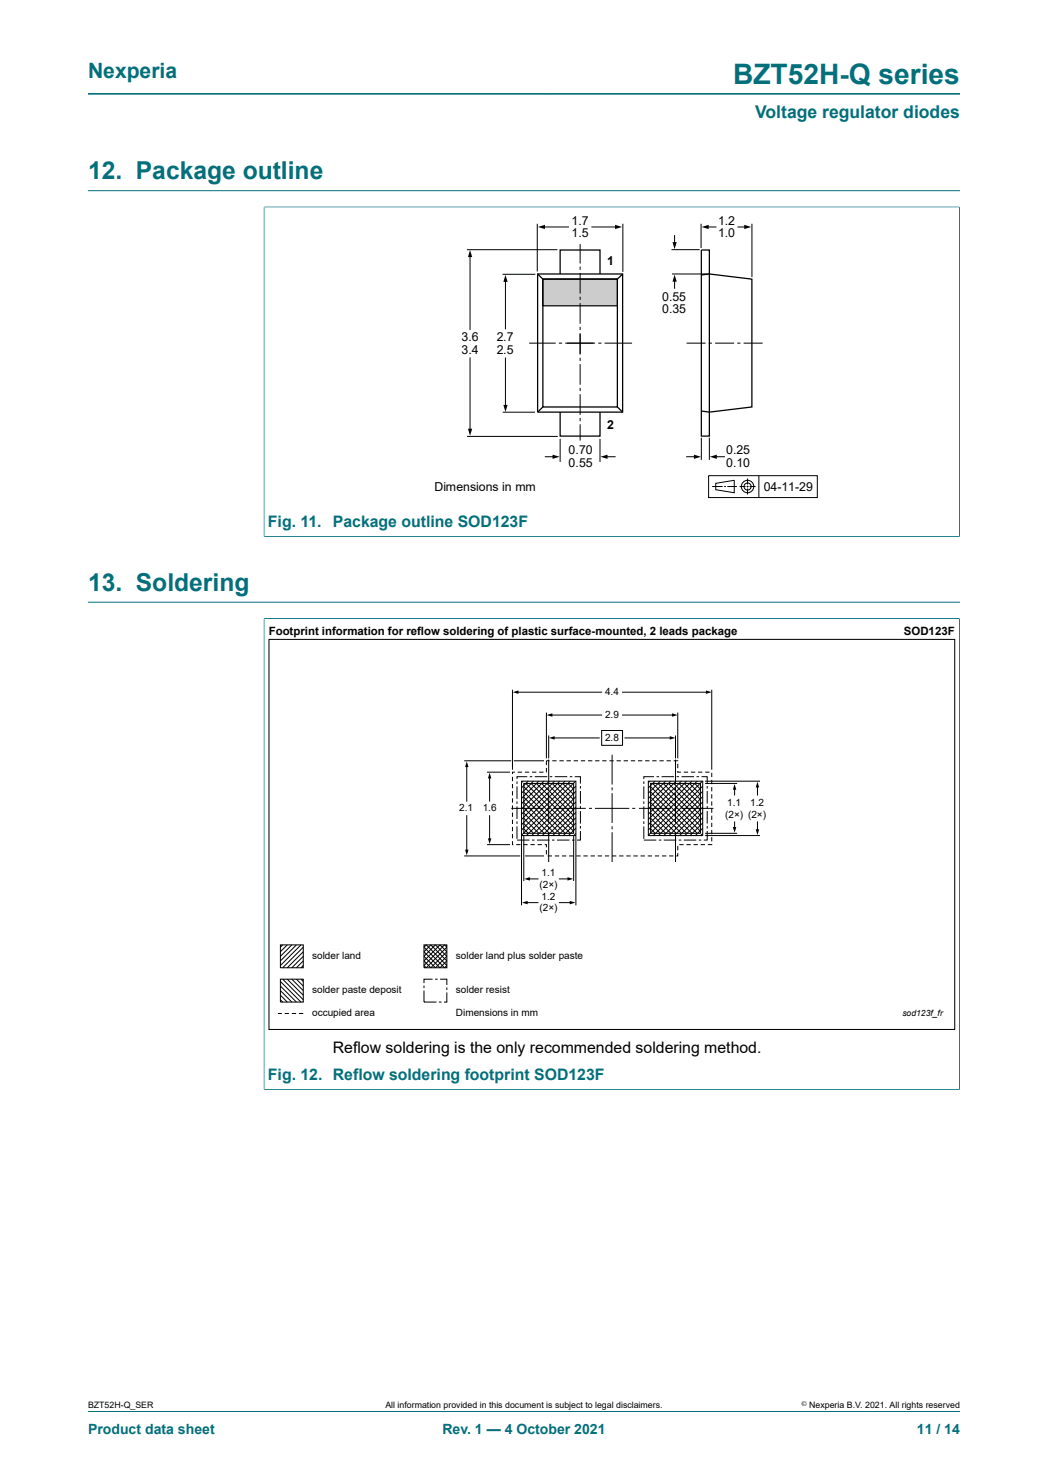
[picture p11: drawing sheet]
<svg xmlns="http://www.w3.org/2000/svg" width="210mm" height="297mm" viewBox="0 0 210 297" stroke-linecap="round" stroke-linejoin="round" font-family="sans-serif">
<path d="M17.6 18.8h174.8M17.6 38.2h174.8M52.8 41.5h139.5M52.9 41.4v66.1M192.3 41.4v66.1M52.8 107.5h139.5" fill="none" stroke="#036f7b" stroke-width=".2"/>
<path d="M108.8 55.9h14.9v5.3h-14.9z" fill="#ccc"/>
<g fill="none" stroke="#000" stroke-width=".2">
<path d="M93.6 50h18.1M94.2 51.2v14.9M100.7 54.9h6.6M101.3 56.2v9.7M107.7 44.8v9.6M108.8 55.9h14.9v5.3h-14.9zM108.9 45.5h5.1M118.5 45.5h5M124.8 44.8v9.6M135.2 47.1v1.7M135.2 56.1v1.7M140.5 44.8v4.9"/>
<path d="M141.7 45.5h1.9M147.8 45.5h1.6M150.7 44.8v10.7M94.2 71.6v14.5M101.3 71.6v9.8M137.6 68.7h3.8M142 68.7h.7M143.3 68.7h3.8M147.7 68.7h.7M149 68.7h3.8M93.6 87.4h18.2M100.7 82.5h6.5"/>
<path d="M109.2 91.5h1.8M121.5 91.5h1.9M137.5 91.5h1.8M142 95.3h21.8v4.3h-21.8zM142.7 97.4h2.1M143.4 91.5h1.9M143.4 96.8l3.7-.6v2.5l-3.7-.6zM145.1 97.4h.4M145.7 97.4h2M148.2 97.4h1.2M149.6 97.4h.4M149.8 95.8v1.2"/>
<path d="M149.8 97.3v.3M149.8 97.8v1.2M150.2 97.4h1.2M152.1 95.3v4.3"/>
<circle cx="149.8" cy="97.4" r="1.25"/>
<circle cx="149.8" cy="97.4" r=".71"/>
</g>
<path d="M81.1 42.7h83v57.3h-83z" fill="none" stroke="#fff" stroke-width=".2"/>
<g fill="#000">
<path d="M94.2 50.1l.4 1.4h-.8zM101.3 55l.4 1.5h-.8zM107.8 45.5l1.4-.5v.9zM123.3 45l1.4 .5-1.4 .4zM134.8 48.5h.8l-.4 1.4zM135.2 55l.4 1.4h-.8zM140.6 45.5l1.4-.5v.9zM149.1 45l1.4 .5-1.4 .4zM93.8 85.9h.8l-.4 1.4zM100.9 81.1h.8l-.4 1.4zM110.7 91.1l1.4 .4-1.4 .4zM120.3 91.5l1.4-.4v.8z"/>
<path d="M139 91.1l1.5 .4-1.5 .4zM142.2 91.5l1.4-.4v.8z"/>
</g>
<path d="M108.8 55.9h14.9v5.3h-14.9z" fill="#ccc"/>
<g fill="none" stroke="#000" stroke-width=".2">
<path d="M108.8 55.9h14.9v5.3h-14.9zM116.2 48.9v3.9M116.2 53.4v.6M116.2 54.7v4.1M116.2 59.4v.7M134.6 50h5.6M134.7 54.9h7.4M106 68.7h5.4M112 68.7h.6M113.3 68.7h5.9M116.2 60.7v4.1M116.2 65.5v.6"/>
<path d="M116.2 66.7v4.3M116.2 71.6v.7M116.2 72.9v4.1M116.2 77.7v.6M116.2 78.9v4.2M119.9 68.7h.6M121.2 68.7h5.5M112.2 87.9v4.6M116.2 83.7v.6M116.2 85v3.2M120.2 87.9v4.6M140.5 87.7v4.4"/>
<path d="M142.1 87.7v4.4M102.7 138.1v16.1M103.7 138.6h16.9M124.7 138.6h17M142.6 138.1v16.1M93 152.4h9.4M93.5 153.4v7M97.6 154.6h4.6M98.1 155.7v4.7M102.7 155.6v.8M102.7 157v.9M102.7 158.4v.9"/>
<path d="M102.7 159.9v.8M103 152.4h6M103.2 154.6h-.5v.4M103.6 156.5v.5M103.6 157.5v2.5M103.8 154.6h.8M104.8 156.4l-.3 .3M105 157.5l9.3 9.4M105 158.6l8.2 8.3M105 159.7l7.2 7.2M105.2 154.6h.8M105.4 156.9l9.5 9.6"/>
<path d="M105.7 155.5h-2.1v.5M105.8 156.4l-1.3 1.4M106.2 155.5h.5M106.4 156.9l8.5 8.5M106.6 154.6h.9M106.9 156.4l-2.4 2.4M107.2 155.5h2.5M107.5 156.9l7.4 7.5M108 156.4l-3.5 3.5M108 154.6h.9M108.5 156.9l6.4 6.4M109 156.4l-4.5 4.6"/>
<path d="M109.5 153.8v.8M109.5 142.7v9.2M109.6 156.9l5.3 5.4M109.9 147.3v4.6M109.9 152.1v5M109.9 157.7v.6M109.9 158.8v6M110.1 156.4l-5.6 5.6M110.1 152.4h-.6v.8M110.2 155.5h.5M110.5 143.2h10.1M110.6 156.9l4.3 4.3"/>
<path d="M110.7 152.4h.8M110.9 147.8h9.2M111.1 156.4l-6.6 6.7M111.2 155.5h2.5M111.7 156.9l3.2 3.3M112.1 152.4h.9M112.2 156.4l-7.7 7.7M112.7 156.9l2.3 2.2M113.2 156.4l-8.7 8.8M113.5 152.4h.9M113.8 156.9l1.1 1.1M114.2 155.5h.5"/>
<path d="M114.3 156.4l-9.8 9.8M115 152.4h.8M115.2 155.5h1.1v1.4M115.3 156.4l-10.8 10.9M115.4 159.5l-7.8 7.8M115.4 157.4l-9.9 9.9M115.4 158.5l-8.9 8.8M116.3 157.4v.5M116.3 158.4v2.5M116.4 152.4h.9M117.8 152.4h.9M119.3 152.4h.8"/>
<path d="M120.6 146.3h4.1v3h-4.1zM120.7 152.4h.8M122.1 152.4h.9M122.7 151.2v5.9M122.7 157.7v.6M122.7 158.8v6M123.5 152.4h.9M124.7 143.2h10.2M125 152.4h.8M125.2 147.8h9.2M126.4 152.4h.9M127.8 152.4h.9"/>
<path d="M129 156.5v.5M129 157.5v2.5M129.3 152.4h.8M130.2 156.4l-.3 .3M130.4 157.5l9.3 9.4M130.4 158.6l8.3 8.3M130.4 159.7l7.2 7.2M130.7 152.4h.9M130.8 156.9l9.6 9.6M131.1 155.5h-2.1v.5M131.3 156.4l-1.4 1.4M131.6 155.5h.5"/>
<path d="M131.8 156.9l8.6 8.5M132.1 152.4h.9M132.3 156.4l-2.4 2.4M132.6 155.5h2.5M132.9 156.9l7.5 7.5M133.4 156.4l-3.5 3.5M133.6 152.4h.8M133.9 156.9l6.5 6.4M134.4 156.4l-4.5 4.6M135 156.9l5.4 5.4M135 152.4h.8M135.4 147.3v4.6"/>
<path d="M135.4 152.1v5M135.4 157.7v.6M135.4 158.8v6M135.5 156.4l-5.6 5.6M135.6 155.5h.5M135.8 154.4v.2h.6M135.8 142.7v9.2M135.8 153v.8M136 156.9l4.4 4.3M136.5 156.4l-6.6 6.7M136.6 155.5h2.5M137 154.6h.9"/>
<path d="M137.1 156.9l3.3 3.3M137.6 156.4l-7.7 7.7M138.2 156.9l2.2 2.2M138.4 154.6h.9M138.6 156.4l-8.7 8.8M139.2 156.9l1.2 1.1M139.6 155.5h.5M139.7 156.4l-9.8 9.8M139.9 154.6h.8M140.6 155.5h1.1v1.4M140.7 156.4l-10.8 10.9M140.8 159.5l-7.8 7.8"/>
<path d="M140.8 157.4l-9.9 9.9M140.8 158.5l-8.8 8.8M141.3 156.4h11M141.3 156.9h6.4M141.3 154.6h.9M141.7 157.4v.5M141.7 158.4v2.5M142.6 154.8v.8M142.6 156.2v.9M142.6 157.6v.9M142.6 159.1v.8M147.2 157.9v1.3"/>
<path d="M151.8 157.5v1.7M93 171.4h11.3M93.5 163.3v7.1M97.6 169.2h4.6M98.1 163.3v4.8M102.5 161.9h6.4M102.7 168.5v.7h.2M102.7 161.3v.9M102.7 162.7v.9M102.7 164.2v.8M102.7 165.6v.9M102.7 167v.9"/>
<path d="M103.4 169.2h.9M103.6 168.2h2.5M103.6 160.5v.5M103.6 161.5v2.5M103.6 164.5v.5M103.6 165.5v2.5M104.5 167.3v14M104.9 169.2h.8M105 160.7l6.1 6.2M105 161.8l5.1 5.1M105 162.8l4 4.1M105 163.9l3 3"/>
<path d="M105 164.9l1.9 2M105 166l.9 .9M105 167.3v9.1M105.2 171.4h3.8M106 176h1.8M106.3 169.2h.9M106.6 168.2h.5M107.6 168.2h2.5M107.7 169.2h.9M109.2 169.2h.3v.5M109.5 170.3v.8M109.6 161.9h.6"/>
<path d="M109.8 171.4h.8M109.9 165.5v.6M109.9 166.7v5.9M110.6 168.2h.5M111 161.9h6.4M111.2 171.4h.8M111.6 168.2h2.5M112.1 176h1.8M112.6 171.4h.9M114 171.4h.9M114.6 168.2h.5M115.4 164.8l-2.5 2.5"/>
<path d="M115.4 161.7l-5.7 5.6M115.4 160.6l-6.7 6.7M115.4 163.8l-3.6 3.5M115.4 166.9l-.4 .4v9.1M115.4 165.9l-1.5 1.4M115.4 162.7l-4.6 4.6M115.4 167.3v14M115.5 171.4h.8M116.3 166.4v1.8h-.7M116.3 161.4v.5M116.3 162.4v2.5M116.3 165.4v.5"/>
<path d="M116.9 171.4h.9M118 161.9h.6M118.3 171.4h.9M119.2 161.9h6.9M119.8 171.4h.8M121.2 171.4h.9M122.6 171.4h.9M122.7 165.5v.6M122.7 166.7v5.9M124.1 171.4h.8M125.5 171.4h.9M126.7 161.9h.6"/>
<path d="M126.9 171.4h.9M128 161.9h6.5M128.4 171.4h.8M129 168.2h2.5M129 160.5v.5M129 161.5v2.5M129 164.5v.5M129 165.5v2.5M129.8 171.4h.9M130.4 160.7l6.1 6.2M130.4 161.8l5.1 5.1M130.4 162.8l4 4.1"/>
<path d="M130.4 163.9l3 3M130.4 164.9l1.9 2M130.4 166l.9 .9M131.2 171.4h.9M132 168.2h.5M132.7 171.4h.8M133 168.2h2.5M134.1 171.4h.8M135.2 161.9h.6M135.4 165.5v.6M135.4 166.7v5.9M135.8 170.9v.5h-.3"/>
<path d="M135.8 169.4v.9M136 168.2h.5M136.1 169.2h.9M136.5 161.9h6.5M137 168.2h2.5M137.5 169.2h.9M139 169.2h.8M140 168.2h.5M140.4 169.2h.9M140.8 161.7l-5.7 5.6M140.8 160.6l-6.7 6.7M140.8 164.8l-2.5 2.5"/>
<path d="M140.8 163.8l-3.6 3.5M140.8 166.9l-.4 .4M140.8 165.9l-1.5 1.4M140.8 162.7l-4.6 4.6M141.3 167.3h11M141.3 166.9h6.4M141.7 166.4v1.8h-.7M141.7 161.4v.5M141.7 162.4v2.5M141.7 165.4v.5M142.6 169.1l-.8 .1M142.6 160.5v.8"/>
<path d="M142.6 161.9v.9M142.6 163.3v.9M142.6 164.8v.8M142.6 166.2v.9M142.6 167.6v.9M147.2 164.6v1.3M151.8 164.6v1.7M56.2 196.6l4.1 4.1M56.2 197.5l3.2 3.2M56.2 198.4l2.3 2.3M56.2 199.3l1.4 1.4M56.6 189.2l-.4 .5"/>
<path d="M56.6 196.1l4.2 4.1M57.6 189.2l-1.4 1.4M57.6 196.1l3.2 3.2M58.5 189.2l-2.3 2.3M58.5 196.1l2.3 2.3M59.4 189.2l-3.2 3.2M59.4 196.1l1.4 1.4M60.3 189.2l-4.1 4.2M60.3 196.1l.5 .5M60.8 189.7l-4.2 4.1M60.8 190.6l-3.2 3.2M60.8 191.5l-2.3 2.3"/>
<path d="M60.8 192.4l-1.4 1.4M60.8 193.4l-.5 .4M85 198.4v2.3h2.5M85 197.4v.5M85 189.7l.4-.5 4.1 4.2-.4 .4zM85 190.6l1.3-1.4 3.2 3.2-1.3 1.4zM85 191.5l2.2-2.3 2.3 2.3-2.3 2.3zM85 192.4l3.2-3.2 1.3 1.4-3.2 3.2zM85 193.4l4.1-4.2 .4 .5-4.1 4.1zM86.7 196.1h-1.7v.8M87.2 196.1h.5M88.2 196.1h1.3v1.2"/>
<path d="M89.5 198.8v1.9h-.5M89.5 197.8v.5M105.5 180.8h2.3M112.1 180.8h2.3M55.7 203h.8M56.2 200.2l.4 .5M57 203h.9M58.5 203h.8M59.9 203h.9M88 200.7h.5"/>
</g>
<path d="M107.7 54.9h17.1v27.6h-17.1zM107.7 54.9l1.1 1M108.8 55.9h14.9v25.6h-14.9zM112.2 54.9v-4.8h8v4.8M124.8 54.9l-1.1 1M140.5 50.1h1.6v37.2h-1.6zM140.5 55.1l1.6-.2 8.6 1v25.6l-8.6 1-1.6-.2M108.8 81.5l-1.1 1M112.2 82.5v4.8h8v-4.8M123.7 81.5l1.1 1" fill="none" stroke="#000" stroke-width=".25"/>
<path d="M52.9 41.5v65.9M53 41.5h139.2M192.3 41.5v65.9M53 107.5h139.2M17.6 120.6h174.8M52.8 123.9h139.5M52.9 123.8v94.5M192.3 123.8v94.5M52.8 218.2h139.5M17.6 282.6h174.8" fill="none" stroke="#036f7b" stroke-width=".2"/>
<path d="M53.9 128.1h137.4v78.1h-137.4zM104.5 156.4h10.9v10.9h-10.9zM105 156.9h9.9v10h-9.9zM129.9 156.4h10.9v10.9h-10.9zM130.4 156.9h10v10h-10zM56.2 189.2h4.6v4.6h-4.6zM56.2 196.1h4.6v4.6h-4.6zM85 189.2h4.5v4.6h-4.5z" fill="none" stroke="#000" stroke-width=".21"/>
<g fill="#000">
<path d="M102.7 138.6l1.2-.3v.7zM141.5 138.3l1.1 .3-1.1 .4zM93.5 152.5l.4 1.1h-.7zM98.1 154.8l.4 1.1h-.7zM109.5 143.2l1.2-.3v.6zM110 147.8l1.1-.4v.7zM134.2 147.4l1.1 .4-1.1 .3zM134.7 142.9l1.1 .3-1.1 .3zM147.2 157l.3 1.2h-.7zM151.8 156.6l.3 1.1h-.7zM93.2 170.2h.7l-.4 1.1zM97.8 167.9h.7l-.4 1.1z"/>
<path d="M105 176l1.2-.3v.7zM113.7 175.7l1.2 .3-1.2 .4zM146.8 165.6h.7l-.3 1.2zM151.4 166.1h.7l-.3 1.1zM104.6 180.8l1.1-.4v.7zM114.2 180.4l1.1 .4-1.1 .3z"/>
</g>
<text font-size="5.6" fill="#036f7b" x="146.9" y="16.8">BZT52H-Q series</text>
<g font-size="4.9" fill="#036f7b">
<text x="17.6" y="35.9">12. Package outline</text>
<text x="17.6" y="118.3">13. Soldering</text>
</g>
<text font-size="4.2" fill="#036f7b" x="17.6" y="15.6">Nexperia</text>
<text font-size="3.5" fill="#036f7b" x="151.3" y="23.7">Voltage regulator diodes</text>
<g font-size="3.2" fill="#036f7b">
<text x="53.7" y="105.6">Fig. 11.</text>
<text x="66.7" y="105.6">Package outline SOD123F</text>
<text x="53.7" y="216.4">Fig. 12. Reflow soldering footprint SOD123F</text>
</g>
<text font-size="3.2" x="66.7" y="210.8">Reflow soldering is the only recommended soldering method.</text>
<g font-size="2.8" fill="#036f7b">
<text x="17.6" y="287.2">Product data sheet</text>
<text x="88.6" y="287.2">Rev. 1 — 4 October 2021</text>
<text x="183.7" y="287.2">11 / 14</text>
</g>
<g font-size="2.5">
<text x="114.5" y="45">1.7</text>
<text x="114.5" y="47.5">1.5</text>
<text x="143.9" y="45">1.2</text>
<text x="143.9" y="47.5">1.0</text>
<text x="121.7" y="53">1</text>
<text x="132.7" y="60.2">0.55</text>
<text x="132.7" y="62.7">0.35</text>
<text x="92.5" y="68.3">3.6</text>
<text x="92.5" y="70.8">3.4</text>
<text x="99.5" y="68.3">2.7</text>
<text x="99.5" y="70.8">2.5</text>
<text x="121.7" y="86">2</text>
<text x="113.9" y="91">0.70</text>
<text x="113.9" y="93.4">0.55</text>
<text x="145.5" y="91">0.25</text>
<text x="145.5" y="93.4">0.10</text>
<text x="87.1" y="98.3">Dimensions in mm</text>
<text x="153.1" y="98.3">04-11-29</text>
</g>
<g font-size="2.3">
<text x="53.9" y="127.1">Footprint information for reflow soldering of plastic surface-mounted, 2 leads package</text>
<text x="181.1" y="127.1">SOD123F</text>
</g>
<g font-size="2">
<text x="121.3" y="143.8">2.9</text>
<text x="121.3" y="139.2">4.4</text>
<text x="121.3" y="148.4">2.8</text>
<text x="145.7" y="161.3">1.1</text>
<text x="150.3" y="161.3">1.2</text>
<text x="92" y="162.5">2.1</text>
<text x="96.7" y="162.5">1.6</text>
<text x="145.3" y="163.8">(2×) (2×)</text>
<text x="108.1" y="177.8">(2×)</text>
<text x="108.5" y="175.5">1.1</text>
<text x="108.1" y="182.5">(2×)</text>
<text x="108.5" y="180.3">1.2</text>
<text x="62.6" y="192">solder land</text>
<text x="91.4" y="192">solder land plus solder paste</text>
<text x="62.6" y="203.4">occupied area</text>
<text x="62.6" y="198.9">solder paste deposit</text>
<text x="91.4" y="198.9">solder resist</text>
<text x="91.4" y="203.4">Dimensions in mm</text>
</g>
<g font-size="1.8">
<text x="17.6" y="282">BZT52H-Q_SER</text>
<text x="77.2" y="282">All information provided in this document is subject to legal disclaimers.</text>
<text x="162.2" y="282">Nexperia B.V. 2021. All rights reserved</text>
</g>
<text font-size="1.7" x="180.8" y="203.5">sod123f_fr</text>
<text font-size="1.4" x="160.6" y="281.6">©</text>
</svg>
